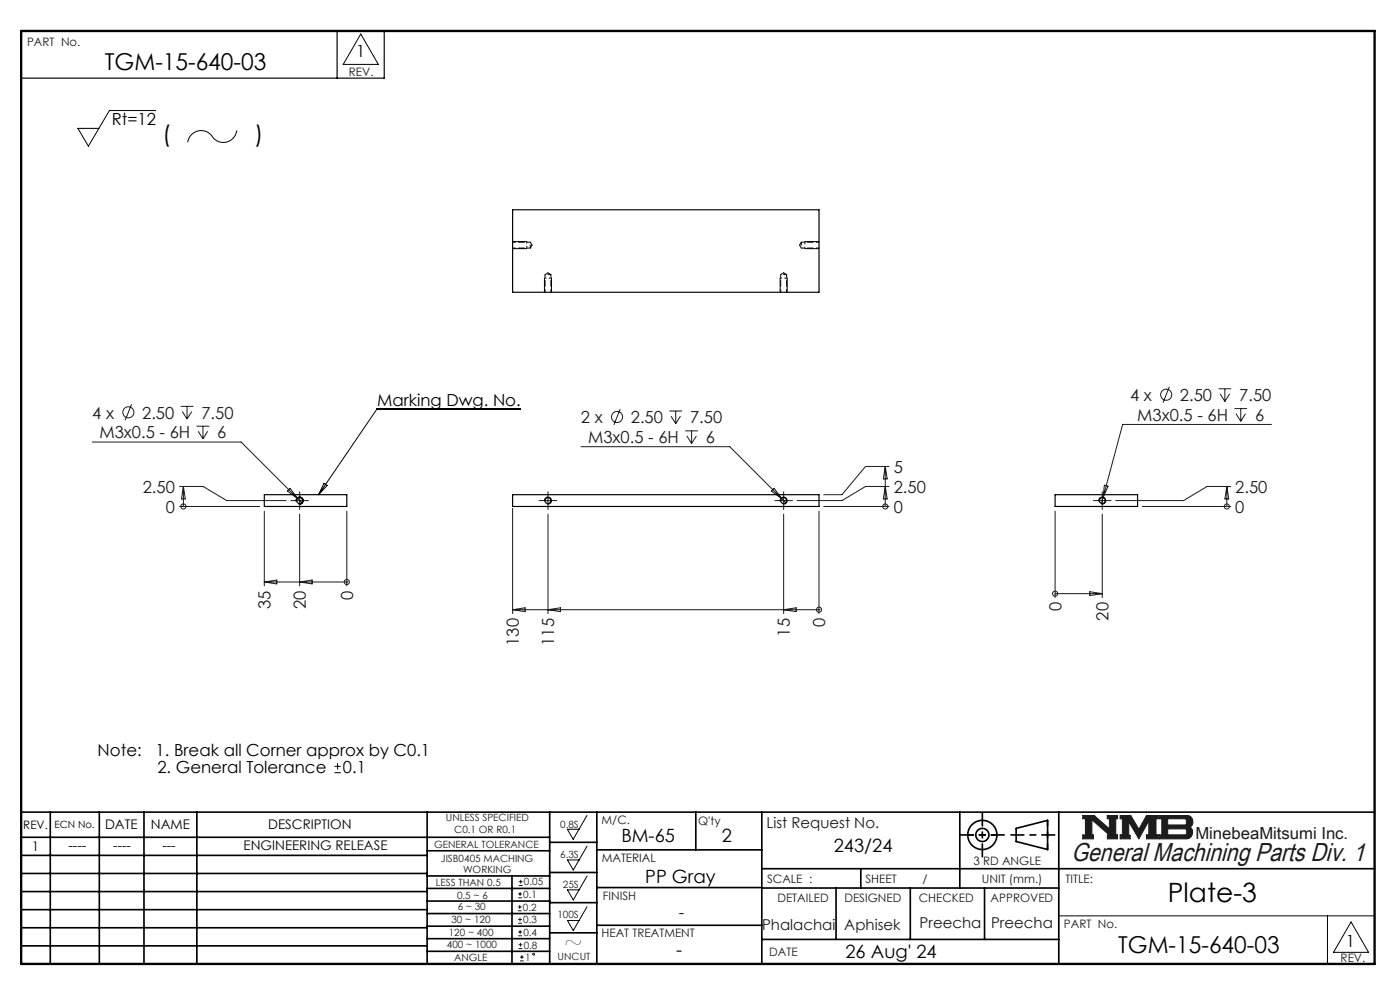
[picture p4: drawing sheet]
<svg xmlns="http://www.w3.org/2000/svg" width="297mm" height="210mm" viewBox="0 0 297 210" stroke-linecap="round" stroke-linejoin="round" font-family="sans-serif">
<g fill="none" stroke="#000" stroke-width=".35">
<path d="M4.5 172.3h287.1M4.5 177.6h112.1M10.7 172.3v32.2M21.1 172.3v32.2M30.5 172.3v32.2M41.8 172.3v32.2M90.6 172.3v32.2M116.6 172.3v32.2M116.6 178.7h10M126.6 172.3v32.2M147.6 172.3v8M161.6 172.3v32.2"/>
<path d="M203.6 172.3v16.1M215.6 175.7l6.6-1.7v6.2l-6.6-1.7zM224.6 172.3v32.2M4.5 185.3h86.1M4.5 181.4h86.1M4.5 189.1h86.1M4.5 193h86.1M4.5 196.8h86.1M90.6 199.1h26M90.6 193.8h26M90.6 188.5h26M90.6 191.1h26"/>
<path d="M90.6 180.5h26M90.6 185.8h26M90.6 196.5h26M108.6 185.8v18.5M116.6 185.1h10M116.6 191.5h10M116.6 197.9h10M126.6 196.3h35M126.6 188.3h35M126.6 180.3h35M161.6 184.3h130M161.6 199.3h63"/>
<path d="M161.6 188.4h63M177.4 188.4v10.9M182.6 184.3v4.1M193.1 188.4v10.9M208.9 188.4v10.9M4.5 200.6h86.1M90.6 201.8h26"/>
<circle cx="208.4" cy="177.1" r="3.1"/>
<circle cx="208.4" cy="177.1" r="1.39"/>
</g>
<path d="M229.7 173h2.4l3.3 2.8v-2.1h-.5v-.7h2.2v.7h-.4v3.4h.4v.8h-2.2v-.8h.4l-3.7-3.2v3.2h.4v.8h-2.3v-.8h.6v-3.4h-.6zM237.6 173h2.3l1.7 2.9 1.6-2.9h2.5v.7h-.5v3.4h.5v.8h-2.5v-.8h.5v-3l-2.1 3.8-2.1-3.6v2.9h.3v.7h-2.2v-.8h.5v-3.4h-.5zM245.9 173h6a1.34 1.34 0 0 1 1.1 1 1.34 1.34 0 0 1-.6 1.5 1.33 1.33 0 0 1 .5 1.4 1.33 1.33 0 0 1-1.2 1h-5.8v-.8h.6v-3.4h-.6zM247.7 173.7h3.8l.2 .2v.8l-.3 .3h-3.7zM247.7 175.8h3.8l.2 .3v.7l-.3 .3h-3.7z" fill="none" stroke="#191924" stroke-width=".21"/>
<path d="M76.5 7.2l3.8 6.5h-7.5zM124.5 173l-2.9 5-1.2-2.1h2.4M124.5 179.5l-2.9 5.1-1.2-2.2h2.4M124.5 185.8l-2.9 5.1-1.2-2.1h2.4M124.5 192.3l-2.9 5.1-1.2-2.1h2.4M224.6 194.3h67M281.6 194.3v10.2M286.6 195.6l3.7 6.4h-7.4z" fill="none" stroke="#000" stroke-width=".21"/>
<path d="M4.5 6.6h287.1" fill="none" stroke="#000" stroke-width=".21" stroke-dasharray="6.3 1.3 1.3 1.3" stroke-dashoffset="1.9"/>
<path d="M71.5 6.6v10M81.5 6.6v10h-77" fill="none" stroke="#000" stroke-width=".25"/>
<path d="M205.3 177.1h6.2M222.2 174v6.2" fill="none" stroke="#000" stroke-width=".35" stroke-dasharray="15.2 1.3 1.3 1.3" stroke-dashoffset="14.1"/>
<path d="M203.8 177.1h9.2M208.4 172.5v9.2M214.5 177.1h9.3" fill="none" stroke="#000" stroke-width=".35" stroke-dasharray="15.2 1.3 1.3 1.3" stroke-dashoffset="12.5"/>
<path d="M4.5 6.6h287.1v197.9h-287.1z" fill="none" stroke="#000" stroke-width=".5"/>
<path d="M229.7 173v.7h.6v3.4h-.6v.8h2.3v-.8h-.4v-3.2l3.7 3.2h-.4v.8h2.2v-.8h-.4v-3.4h.4v-.7h-2.2v.7h.5v2.1l-3.3-2.8zM237.6 173v.7h.5v3.4h-.5v.8h2.2v-.7h-.3v-2.9l2.1 3.6 2.1-3.8v3h-.5v.8h2.5v-.8h-.5v-3.4h.5v-.7h-2.5l-1.6 2.9-1.7-2.9zM247.7 175.8h3.8l.2 .3v.7l-.3 .3h-3.7zM245.9 173v.7h.6v3.4h-.6v.8h6.3l.5-.5 .3-.8-.1-.7-.5-.4a1.34 1.34 0 0 0 .6-1.5 1.34 1.34 0 0 0-1.1-1zM247.7 173.7h3.7l.3 .2v.9l-.3 .2h-3.7z" fill-rule="evenodd" fill="#191924"/>
<g fill="none" stroke="#191924" stroke-width=".21">
<path d="M19.6 93.8h31.6l12.8 12.8M27.9 85.8l-1.3 3.3M38.3 86.2h2.7M38.7 87.3l1 1.6M39.7 86.2v2.7M40.7 87.3l-1 1.6M41.7 90.4h2.7M42 91.5l1.1 1.6M43.1 90.4v2.7M44.1 91.5l-1 1.6M123.2 94.8h31.6l11.9 11.8M131.6 86.8l-1.4 3.3"/>
<path d="M142 87.2h2.7M142.3 88.3l1 1.6M143.3 87.2v2.7M144.4 88.3l-1.1 1.6M145.4 91.4h2.7M145.7 92.5l1 1.6M146.7 91.4v2.7M147.7 92.5l-1 1.6M187.8 98.9v8.5M187.8 98.9l.4 2.7h-.8zM188.6 98.9h-5l-5 6h-3.9M248.1 82l-1.4 3.4"/>
<path d="M258.5 82.5h2.7M258.8 83.5l1 1.7M259.8 82.5v2.7M260.9 83.5l-1.1 1.7M261.9 86.7h2.7M262.2 87.7l1 1.7M263.2 86.7v2.7M264.2 87.7l-1 1.7M269.7 90h-31.5l-4.2 15.6M38.1 107.4h17M38.1 103.2h5l5 3h12.6M38.9 103.2l.4 2.6h-.8z"/>
<path d="M38.9 103.2v4.2M38.9 107.4h.1M56.1 108.4v15.9M61 104.2l.5-.6 1.6 2.1zM62.3 106.2h2.5M63.6 109.1v15.2M63.6 104.9v2.5M73.6 108.4v15.9M108.7 107.8v22.3M115 106.2h2.5M116.2 109.1v21M116.2 104.9v2.5"/>
<path d="M164.2 103.6l1.6 2.1-2.2-1.5zM165 106.2h2.5M166.2 104.9v2.5M166.2 109.1v21M173.7 108.4v21.7M174.7 107.4h13.9M187.8 107.4h.1M187.8 103.2l.4 2.6h-.8zM188.6 103.2h-5l-5 3h-9.5M223.8 108.4v18.3M232.6 106.2h2.5M233.8 109.1v17.6"/>
<path d="M233.8 104.9v2.5M234 105.6l-.3 1.2M234.3 102.9l.8 .2-1.1 2.5zM242.3 107.4h18.8M260.3 107.4h.1M260.3 103.2v4.2M260.3 103.2l.4 2.6h-.8zM261.1 103.2h-5l-5 3h-14.4M56.1 123.5h17.5M56.1 123.5l2.6-.5v.9zM63.6 123.5l2.6-.5v.9zM73.6 123.5h.1"/>
<path d="M108.7 129.3h65M108.7 129.3l2.7-.4v.8zM116.2 129.3l2.7-.4v.8zM166.2 129.3l2.7-.4v.8zM173.7 129.3h.1M223.8 125.9h.1M223.8 125.9h10M231.2 125.5l2.6 .4-2.6 .4zM109.9 193.2h.8M109.9 192.4h.8M109.9 195.9h.8M109.9 195h.8"/>
<path d="M109.9 190.4h.8M109.9 189.6h.8M109.9 198.5h.8M109.9 197.7h.8M110.1 187.8h.8M110.1 187h.8M110.3 192v.8M110.3 194.6v.9M110.3 189.2v.8M110.3 197.3v.8M110.4 200v.8M110.5 186.6v.8"/>
<path d="M110 201.2h.8M110 200.4h.8M110.3 203.8h.8M110.3 203h.8M110.7 202.6v.8"/>
<circle cx="27.2" cy="87.5" r="1.18"/>
<circle cx="130.9" cy="88.4" r="1.18"/>
<circle cx="247.4" cy="83.7" r="1.18"/>
<circle cx="38.9" cy="107.4" r=".54"/>
<circle cx="187.8" cy="107.4" r=".54"/>
<circle cx="260.3" cy="107.4" r=".54"/>
<circle cx="73.6" cy="123.5" r=".54"/>
<circle cx="173.7" cy="129.3" r=".54"/>
<circle cx="223.8" cy="125.9" r=".54"/>
<circle cx="113.2" cy="202.4" r=".2"/>
</g>
<g fill="none" stroke="#000" stroke-width=".21">
<path d="M33 23.5h-9.8l-4.4 7.5-2.3-3.8h4.5M50.3 27.7a2.98 2.98 0 0 1-2.5 2.5 2.98 2.98 0 0 1-3.1-1.7 2.87 2.87 0 0 0-3-.6 2.87 2.87 0 0 0-1.9 2.3M108.7 52.7h3M108.7 51.2h3M115.5 59v3M117 59v3M165.5 59v3M167 59v3M170.7 52.7h3M170.7 51.2h3M110.4 86.7h-30.4l-12.4 18.2M62.8 106.4a.75 .75 0 0 1 .7-1 .75 .75 0 0 1 .8 .8 .75 .75 0 0 1-.9 .7"/>
<path d="M68.7 102.5l.7 .5-1.8 1.9zM115.5 106.4a.75 .75 0 0 1 .7-1 .75 .75 0 0 1 .8 .8 .75 .75 0 0 1-.9 .7M165.5 106.4a.75 .75 0 0 1 .7-1 .75 .75 0 0 1 .8 .8 .75 .75 0 0 1-.9 .7M233.1 106.4a.75 .75 0 0 1 .7-1 .75 .75 0 0 1 .8 .8 .75 .75 0 0 1-1 .7M70.9 163.9h1.4M70.9 162.6h1.4M71.6 161.9v1.3"/>
</g>
<g fill="none" stroke="#191924" stroke-width=".21" stroke-dasharray="15.2 1.3 1.3 1.3">
<path d="M62.3 106.2h-.6M63.6 104.9v-.6M63.6 107.4v.7M64.8 106.2h.6M115 106.2h-.6M116.2 104.9v-.6M116.2 107.4v.7M117.5 106.2h.6M165 106.2h-.6M166.2 104.9v-.6M166.2 107.4v.7M167.5 106.2h.6"/>
<path d="M232.6 106.2h-.6M233.8 104.9v-.6M233.8 107.4v.7M235.1 106.2h.6"/>
</g>
<path d="M111.7 52.7v-1.5M117 59h-1.5M167 59h-1.5M170.7 51.2v1.5" fill="none" stroke="#000" stroke-width=".21" stroke-dasharray="1.3 .6" stroke-dashoffset=".8"/>
<g fill="none" stroke="#000" stroke-width=".25">
<path d="M108.7 44.5h65v17.5h-65zM56.1 104.9h17.5v2.5h-17.5zM108.7 104.9h65v2.5h-65zM223.8 104.9h17.5v2.5h-17.5z"/>
<circle cx="63.6" cy="106.2" r=".62"/>
<circle cx="116.2" cy="106.2" r=".62"/>
<circle cx="166.2" cy="106.2" r=".63"/>
<circle cx="233.8" cy="106.2" r=".63"/>
</g>
<path d="M112.5 52.6v-1.2M116.9 58.2h-1.3M166.9 58.2h-1.3M170 51.4v1.2" fill="none" stroke="#000" stroke-width=".21" stroke-dasharray="1.3 .6" stroke-dashoffset=".6"/>
<path d="M108.7 52.6h3.8M112.5 51.4h-3.8M115.6 58.2v3.8M165.6 58.2v3.8M170 52.6h3.7M173.7 51.4h-3.7M116.9 62v-3.8M166.9 62v-3.8" fill="none" stroke="#000" stroke-width=".21" stroke-dasharray="1.3 .6" stroke-dashoffset=".7"/>
<path d="M112.5 52.6l.4-.6M112.9 52l-.4-.6M116.2 57.9l-.6 .3M116.9 58.2l-.7-.3M166.2 57.9l-.6 .3M166.9 58.2l-.7-.3M169.6 52l.4 .6M170 51.4l-.4 .6" fill="none" stroke="#000" stroke-width=".21" stroke-dasharray="1.3 .6" stroke-dashoffset=".4"/>
<text font-size="5.6" x="247.7" y="191.4">Plate-3</text>
<text font-size="5.5" fill="#191924" x="227.3" y="182.7">General Machining Parts Div. 1</text>
<g font-size="4.9">
<text x="22.2" y="14.8">TGM-15-640-03</text>
<text x="34.5" y="30">(</text>
<text x="54" y="30">)</text>
<text x="119.6" y="201.6">~</text>
<text x="237.2" y="202.1">TGM-15-640-03</text>
</g>
<g font-size="3.9">
<text x="131.8" y="178.6">BM-65</text>
<text x="153.1" y="178.6">2</text>
<text x="176.9" y="180.6">243/24</text>
<text x="136.9" y="187.2">PP Gray</text>
<text x="143.5" y="202.9">-</text>
<text x="179.4" y="203.3">26 Aug' 24</text>
</g>
<g font-size="3.5">
<text x="75.6" y="12.1">1</text>
<text x="23.7" y="26.5">Rt=12</text>
<text x="80" y="86.2">Marking Dwg. No.</text>
<text x="20.7" y="160.4">Note:</text>
<text x="33" y="160.4">1. Break all Corner approx by C0.1</text>
<text x="33.4" y="163.9">2. General Tolerance</text>
<text x="72.8" y="163.9">0.1</text>
<text x="285.5" y="200.9">1</text>
</g>
<g font-size="3.5" fill="#191924">
<text x="19.6" y="88.8">4 x</text>
<text x="30.2" y="88.8">2.50</text>
<text x="42.7" y="88.8">7.50</text>
<text x="123.3" y="89.8">2 x</text>
<text x="133.8" y="89.8">2.50</text>
<text x="146.4" y="89.8">7.50</text>
<text x="239.7" y="85.1">4 x</text>
<text x="241.3" y="89.3">M3x0.5 - 6H</text>
<text x="250.3" y="85.1">2.50</text>
<text x="262.9" y="85.1">7.50</text>
<text x="266.3" y="89.3">6</text>
<text x="21.1" y="93">M3x0.5 - 6H</text>
<text x="46.1" y="93">6</text>
<text x="124.8" y="94">M3x0.5 - 6H</text>
<text x="149.8" y="94">6</text>
<text x="189.6" y="100.3">5</text>
<text x="30.3" y="104.5">2.50</text>
<text x="189.6" y="104.5">2.50</text>
<text x="262.1" y="104.5">2.50</text>
<text x="35.2" y="108.8">0</text>
<text x="189.6" y="108.8">0</text>
<text x="262.1" y="108.8">0</text>
<text x="57.4" y="129.1" transform="rotate(-90 57.4 129.1)">35</text>
<text x="64.9" y="129.1" transform="rotate(-90 64.9 129.1)">20</text>
<text x="74.9" y="127.2" transform="rotate(-90 74.9 127.2)">0</text>
<text x="225.2" y="129.7" transform="rotate(-90 225.2 129.7)">0</text>
<text x="235.2" y="131.6" transform="rotate(-90 235.2 131.6)">20</text>
<text x="110.1" y="137" transform="rotate(-90 110.1 137)">130</text>
<text x="117.6" y="137" transform="rotate(-90 117.6 137)">115</text>
<text x="167.6" y="135" transform="rotate(-90 167.6 135)">15</text>
<text x="175.1" y="133.1" transform="rotate(-90 175.1 133.1)">0</text>
<text x="253.6" y="178.1">MinebeaMitsumi Inc.</text>
<text x="144" y="194.8">-</text>
</g>
<g font-size="3.2" fill="#191924">
<text x="162.6" y="175.5">List Request No.</text>
<text x="161.7" y="197.2">Phalachai</text>
<text x="179.1" y="197.2">Aphisek</text>
<text x="195.1" y="196.8">Preecha</text>
<text x="210.2" y="196.8">Preecha</text>
</g>
<g font-size="2.8">
<text x="22.3" y="175.9">DATE</text>
<text x="32" y="175.9">NAME</text>
<text x="56.9" y="175.9">DESCRIPTION</text>
<text x="6.8" y="180.6">1</text>
<text x="14.5" y="180.3">----</text>
<text x="24" y="180.3">----</text>
<text x="34.5" y="180.3">---</text>
<text x="51.7" y="180.3">ENGINEERING RELEASE</text>
</g>
<g font-size="2.5" fill="#191924">
<text x="5.7" y="9.8">PART No.</text>
<text x="74" y="16">REV.</text>
<text x="127.6" y="174.8">M/C.</text>
<text x="148.1" y="175.1">Q'ty</text>
<text x="127.6" y="182.8">MATERIAL</text>
<text x="206.5" y="183.6">3 RD ANGLE</text>
<text x="127.9" y="191">FINISH</text>
<text x="162.7" y="187.2">SCALE :</text>
<text x="164.9" y="191.4">DETAILED</text>
<text x="179.1" y="191.4">DESIGNED</text>
<text x="183.6" y="187.2">SHEET</text>
<text x="194.9" y="191.4">CHECKED</text>
<text x="195.7" y="187.2">/</text>
<text x="208.3" y="187.2">UNIT (mm.)</text>
<text x="210.2" y="191.4">APPROVED</text>
<text x="226" y="187.2">TITLE:</text>
<text x="225.7" y="196.8">PART No.</text>
<text x="127.6" y="198.9">HEAT TREATMENT</text>
<text x="163.2" y="202.9">DATE</text>
<text x="284.4" y="204.1">REV.</text>
</g>
<text font-size="2.5" x="4.9" y="175.9">REV.</text>
<text font-size="2.1" x="11.6" y="175.6">ECN No.</text>
<g font-size="2.1" fill="#191924">
<text x="92.1" y="179.9">GENERAL TOLERANCE</text>
<text x="94.6" y="174.2">UNLESS SPECIFIED</text>
<text x="96.4" y="176.8">C0.1 OR R0.1</text>
<text x="118.8" y="175.5">0.8S</text>
<text x="93.5" y="182.9">JISB0405 MACHING</text>
<text x="98.2" y="185.3">WORKING</text>
<text x="118.8" y="181.9">6.3S</text>
<text x="92.5" y="187.9">LESS THAN 0.5</text>
<text x="97" y="190.7">0.5 ~ 6</text>
<text x="111" y="190.4">0.1</text>
<text x="111.2" y="187.8">0.05</text>
<text x="119.4" y="188.4">25S</text>
<text x="95.8" y="195.8">30 ~ 120</text>
<text x="97.1" y="193.1">6 ~ 30</text>
<text x="110.9" y="193.2">0.2</text>
<text x="111" y="195.9">0.3</text>
<text x="118.2" y="194.8">100S</text>
<text x="94.8" y="201.1">400 ~ 1000</text>
<text x="95.2" y="198.5">120 ~ 400</text>
<text x="96.3" y="203.9">ANGLE</text>
<text x="111" y="198.5">0.4</text>
<text x="111.1" y="201.2">0.8</text>
<text x="111.4" y="203.8">1</text>
<text x="118.3" y="203.7">UNCUT</text>
</g>
</svg>
